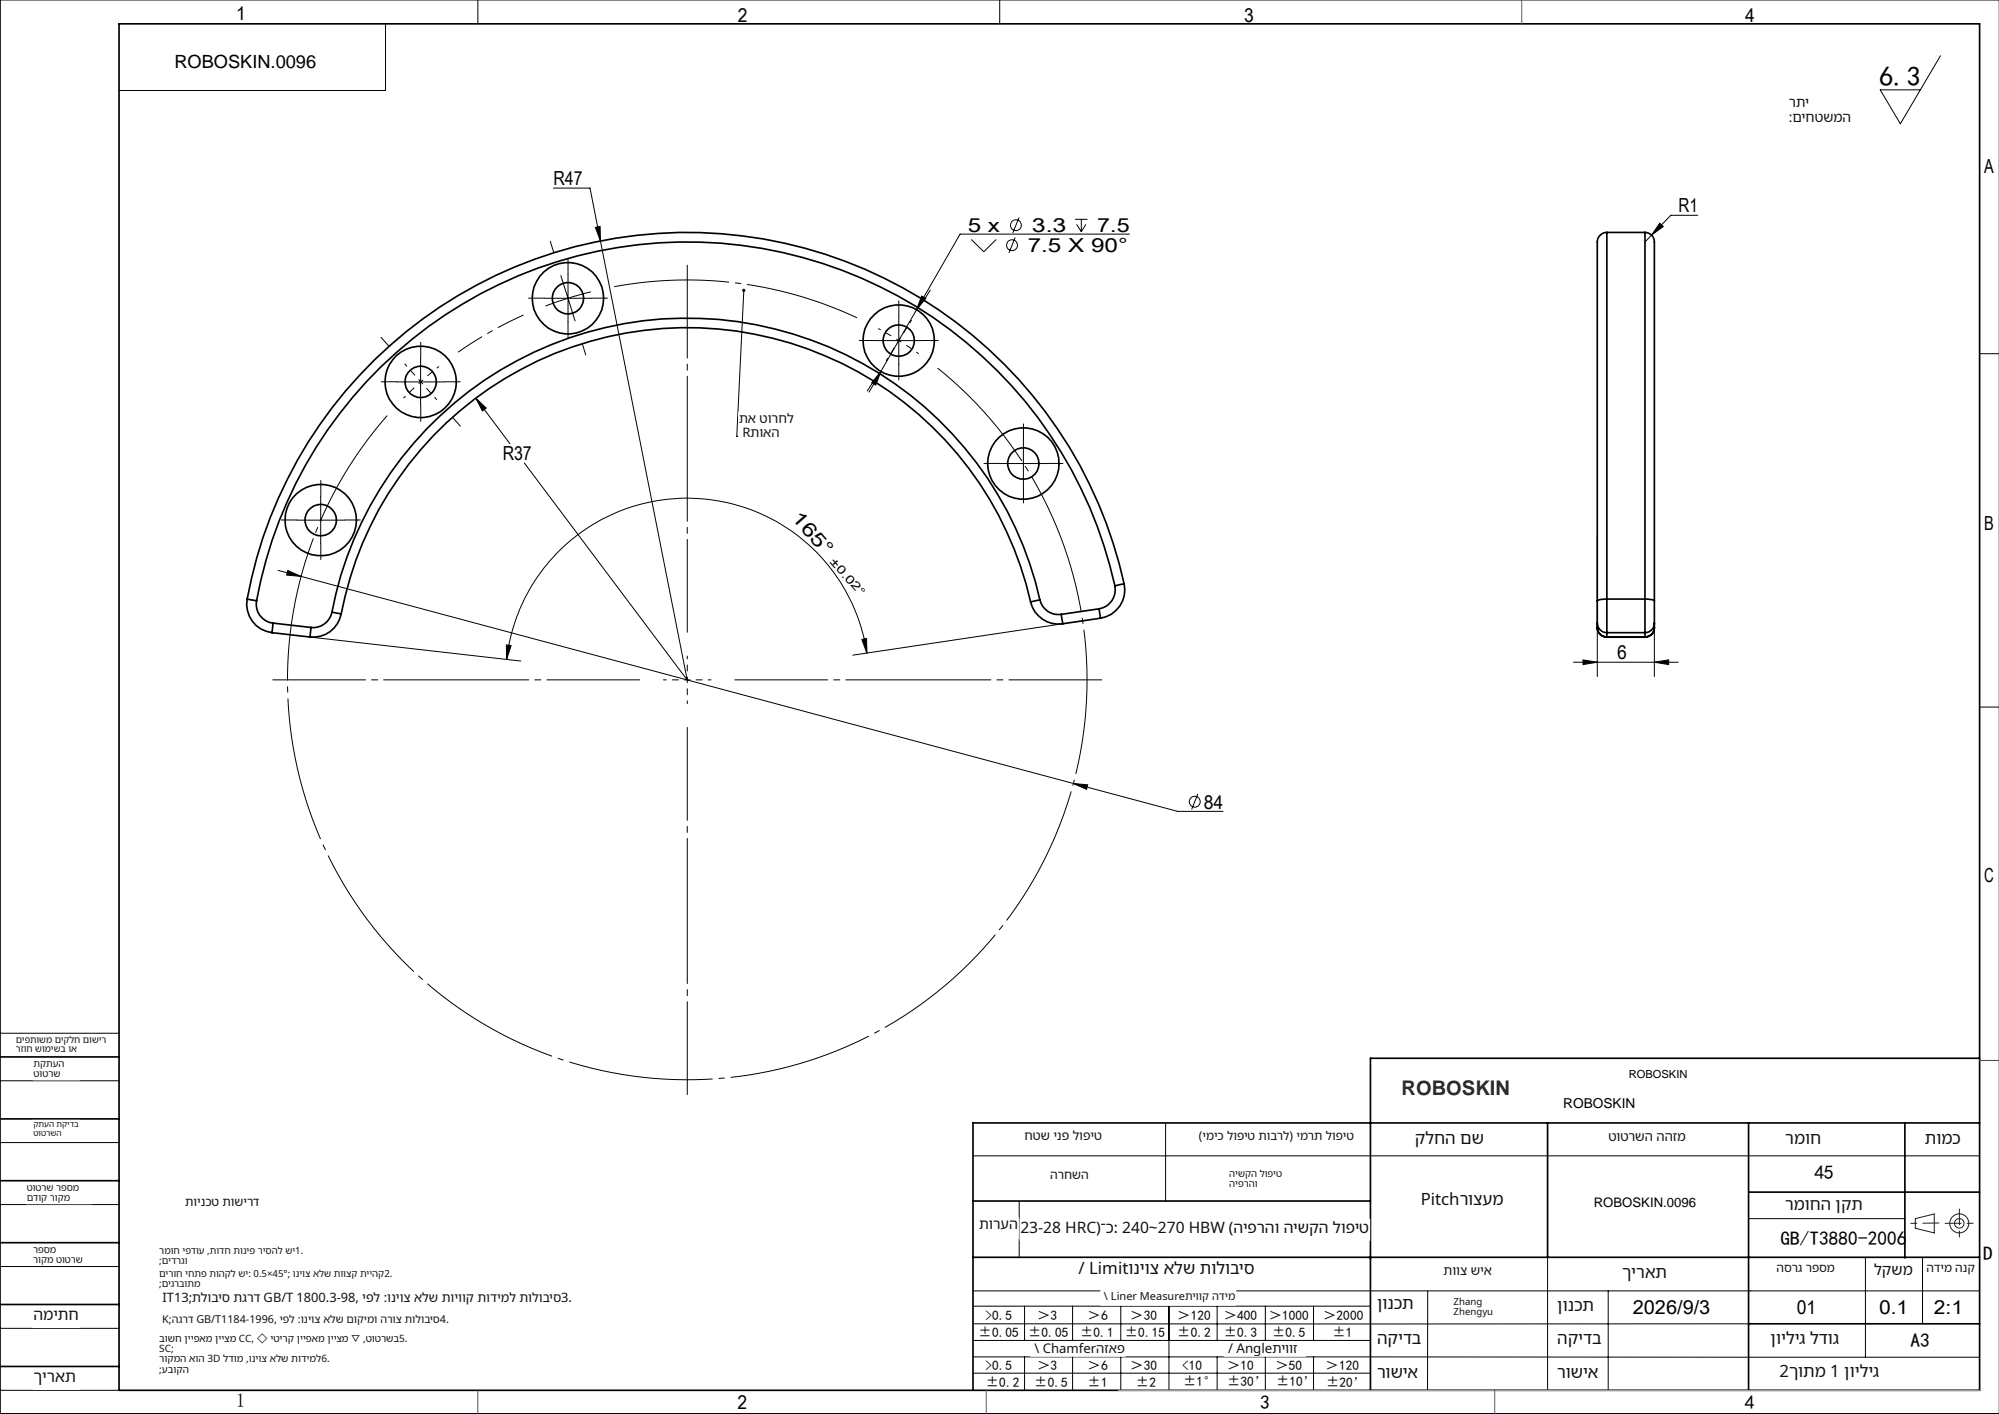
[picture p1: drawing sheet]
<svg xmlns="http://www.w3.org/2000/svg" width="420mm" height="297mm" viewBox="0 0 420 297" stroke-linecap="round" stroke-linejoin="round" font-family="sans-serif">
<g fill="none" stroke="#000" stroke-width=".21">
<path d="M100.4 0v5M210 0v5M420 0h-419.9v297h419.9M81 5v14h-56M407.7 11.7l-8.4 14.3-4.3-7.1h8.5M116.3 39.5h7.7l20.4 103.3-34.2-45.5M117.8 57.9l1.5 4.7M119.3 57.6v10.1M125.1 47.8l1-.2 .1 3zM204.1 50.3l2.6 2.6 2.6-2.6M213.3 49.9l-1.3 3.2M214.1 45.7l-1.3 3.2"/>
<path d="M225.9 46.1h2.6M226.2 47.1l1 1.6M227.2 46.1v2.6M228.1 47.1l-.9 1.6M237.3 49.2h-35.6l-9.1 15.8M347 49.4l-1.4 1.4M348.7 46.9l.8 .7-2.5 1.8zM356.7 45.2h-5.7l-4 4.2M88.4 75.2v10M114.3 62.6h10M119.3 62.6l-4.7 1.7M119.3 62.6l1.5 4.8"/>
<path d="M124.1 61.3l-4.8 1.3M156.3 61l-1.5 30.6h18.3M183.8 71.5h10M185.1 78l-1.1 2.9-.8-.5zM185.1 78l-2.5 4.4M188.8 66.5v10M192.6 65l-7.5 13M193.6 62.2l.9 .5-1.9 2.3zM415.9 74.3h4.1M83.4 80.2h10M100 83.6l2.2 2.1-.8 .6zM100 83.6l7.1 9.6"/>
<path d="M210 97.4h10M215 92.4v10M58.4 119.8l4.9 1.3M60.5 119.8l2.8 1.3-3.1-.3zM62.4 109.3h10M67.4 104.2v10M335.6 112.5v29.6M63.3 121.1l162.2 43.5M65.1 133.8l44.3 5M106.4 135.5l1 .1-1 2.9zM181.1 134.3l1-.2v3.1zM182.1 137.2a38.2 38.2 0 0 0-38.4-32.6 38.2 38.2 0 0 0-37.3 33.9"/>
<path d="M223.3 131l-44.1 6.6M330.6 139.1h22M332.6 138.6l3 .5-3 .5zM347.6 139.1l3-.5v1zM347.6 131.8v10.3M415.9 148.5h4.1M225.5 164.6l3 .2-.2 1zM225.5 164.6l21.9 5.8h9.6M251.7 166.8l-1.3 3.2M0 217h25M0 227h25M0 240h25"/>
<path d="M244.9 236v16.3M0 253h25M204.4 242.8h211.5M214.1 252.4v11.8M367.4 256h32.8M0 266h25M0 279h25M204.4 271.1h211.5M204.4 278.1h163M204.4 274.4h83.5M215.3 274.4v7.1M225.4 274.4v7.1"/>
<path d="M235.5 274.4v7.1M245.6 274.4v17.6M255.7 274.4v7.1M265.9 274.4v7.1M276 274.4v7.1M300 271.1l-.1 21M325.2 264.1v27.9M337.9 271.1v20.9M391.9 264.1v21M403.9 264.1v14M0 292h25M204.4 285l211.5 .1"/>
<path d="M204.4 288.4h83.5M204.5 281.5h83.5M215.3 285v7M225.4 285v7M235.5 285v7M255.7 285v7M265.9 285v7M276 285v7M287.9 292h128"/>
<circle cx="212.6" cy="51.5" r="1.14"/>
<circle cx="213.5" cy="47.3" r="1.14"/>
<circle cx="251" cy="168.4" r="1.15"/>
</g>
<path d="M188.8 71.5l-4.3-2.5M188.8 71.5l4.2 2.8M88.4 80.2l-3.6 3.4M88.4 80.2l3.8-3.2" fill="none" stroke="#000" stroke-width=".21" stroke-dasharray="30.5 1.3 1.3 1.3" stroke-dashoffset="29.9" stroke-linecap="butt"/>
<path d="M180.1 66.7a84 84 0 0 0-51.1-6.5" fill="none" stroke="#000" stroke-width=".21" stroke-dasharray="30.5 1.3 1.3 1.3" stroke-dashoffset="6.2" stroke-linecap="butt"/>
<path d="M110 66.2a84 84 0 0 0-13.8 7.8" fill="none" stroke="#000" stroke-width=".21" stroke-dasharray="30.5 1.3 1.3 1.3" stroke-dashoffset="24.5" stroke-linecap="butt"/>
<path d="M81.4 87.3a84 84 0 0 0 8.4 119.4 84 84 0 0 0 119.3-10.3 84 84 0 0 0-12.1-119.1" fill="none" stroke="#000" stroke-width=".21" stroke-dasharray="30.5 1.3 1.3 1.3" stroke-dashoffset="4" stroke-linecap="butt"/>
<g fill="none" stroke="#191924" stroke-width=".21">
<path d="M402.4 256l4-1v4l-4-1z"/>
<circle cx="411.7" cy="257" r="1"/>
<circle cx="411.7" cy="257" r="2"/>
</g>
<g fill="none" stroke="#000" stroke-width=".21" stroke-dasharray="30.5 1.3 1.3 1.3">
<path d="M116.4 53.1l-.8-2.4M119.3 57.6v-3.3M81.7 72.7l-1.6-1.8M88.4 75.2v-3.3M114.3 62.6h-3.3M119.3 67.6v3.3M122.3 72.2l.8 2.4M124.3 62.6h3.3M183.8 71.5h-3.3M188.8 66.5v-3.3M188.8 76.5v3.3M193.8 71.5h3.3"/>
<path d="M194.1 63l1.4-2.1M83.4 80.2h-3.3M88.4 85.2v3.3M93.4 80.2h3.3M95.1 87.6l1.6 1.9M183.6 80l-1.4 2.1M210 97.3h-3.3M215 92.3v-3.3M220 97.3h3.3M62.4 109.2h-3.3M67.4 104.2v-3.3M67.4 114.2v3.3"/>
<path d="M72.4 109.2h3.3M215 102.3v3.3"/>
</g>
<path d="M188.8 71.5l2.7-4.2M188.8 71.5l-2.6 4.3M88.4 80.2l-3.3-3.7M88.4 80.2l3.3 3.7M144.4 142.8v-5M144.4 142.8h-5M144.4 142.8v5M144.4 142.8h5" fill="none" stroke="#000" stroke-width=".21" stroke-dasharray="30.5 1.3 1.3 1.3" stroke-dashoffset="29.9"/>
<path d="M144.4 132.8v-77.1M134.4 142.8h-77.1M144.4 152.8v77.1M154.4 142.8h77.1" fill="none" stroke="#000" stroke-width=".21" stroke-dasharray="30.5 1.3 1.3 1.3" stroke-dashoffset="11"/>
<g fill="none" stroke="#000" stroke-width=".35">
<path d="M25 5h390.9v287h-390.9zM337.6 48.8a2.13 2.13 0 0 0-2 2.6v74.8M337.6 48.8v77M337.6 48.8h8M345.6 48.8a2.08 2.08 0 0 1 2 2.6v74.8M345.6 48.8v77M51.9 125.8a6 6 0 0 0 5.2 7.1M51.9 125.8l2 .4M53.9 126.2a4 4 0 0 0 3.5 4.7M57.1 132.9l8 .9M57.4 130.9l-.3 2M57.4 130.9l7.9 .9"/>
<path d="M65.3 131.8l-.2 2M69.7 128.6a4 4 0 0 1-4.4 3.2M69.7 128.6l2 .3M71.7 128.9a6 6 0 0 1-6.6 4.9M216.5 126.4a6 6 0 0 0 6.8 4.6M216.5 126.4a74 74 0 0 0-73.4-57.6 74 74 0 0 0-71.4 60.1M218.5 126a4 4 0 0 0 4.5 3M218.5 126a76 76 0 0 0-75.5-59.2 76 76 0 0 0-73.3 61.8M218.5 126l-2 .4M223 129l.3 2M230.9 127.9l.3 2M230.9 127.9l-7.9 1.1"/>
<path d="M231.2 129.9l-7.9 1.1M234.2 123a92 92 0 0 0-91.4-72.2 92 92 0 0 0-88.9 75.4M234.2 123a4.1 4.1 0 0 1-3.3 4.9M236.2 122.6l-2 .4M236.2 122.6a6 6 0 0 1-5 7.3M236.2 122.6a94 94 0 0 0-93.5-73.8 94 94 0 0 0-90.8 77M335.6 130.9a2.3 2.3 0 0 0 2 2.9M335.6 130.9a2.05 2.05 0 0 0 2 2M335.6 126.2v4.7M335.6 131.8a2.05 2.05 0 0 0 2 2h8a1.99 1.99 0 0 0 2-2M337.6 125.8v7.1M337.6 125.8a3.3 3.3 0 0 0-2 .4"/>
<path d="M337.6 133.8h8M337.6 132.9h8M337.6 125.8h8M337.6 132.9v.9M345.6 125.8v7.1M345.6 125.8a3 3 0 0 1 2 .4M345.6 132.9v.9M347.6 130.9a2.25 2.25 0 0 1-2 2.9M347.6 126.2v4.7M347.6 130.9a1.99 1.99 0 0 1-2 2M0 222h25M0 235h25"/>
<path d="M325.2 235.9v28.2M367.4 235.9v56.1M400.2 235.9v28.3M415.9 235.9h-211.5v56.1M415.9 222.3h-128v69.7M0 248h25M204.4 252.3h83.5M367.4 250.4h48.5M0 261h25M0 274h25M204.4 264.1h211.5M367.4 278.1h48.5"/>
<path d="M0 287h25"/>
<circle cx="119.3" cy="62.6" r="7.5"/>
<circle cx="119.3" cy="62.6" r="3.3"/>
<circle cx="188.8" cy="71.5" r="7.5"/>
<circle cx="188.8" cy="71.5" r="3.3"/>
<circle cx="88.4" cy="80.2" r="7.5"/>
<circle cx="88.4" cy="80.2" r="3.3"/>
<circle cx="215" cy="97.4" r="3.3"/>
<circle cx="215" cy="97.3" r="7.5"/>
<circle cx="67.4" cy="109.2" r="7.5"/>
<circle cx="67.4" cy="109.2" r="3.3"/>
</g>
<path d="M407.4 256.9l-5.9 .1M408.7 256.9h6M411.7 253.9v6" fill="none" stroke="#191924" stroke-width=".21" stroke-dasharray="6.3 1.3 1.3 1.3" stroke-dashoffset="3"/>
<path d="M235 292h180.9" fill="none" stroke="#c0c0c0" stroke-width=".21"/>
<path d="M319.7 0v5M415.9 222.7h4.1M100.4 292v5M207.2 292v5M314 292v5" fill="none" stroke="#00f" stroke-width=".21"/>
<path d="M406.4 255h.1" fill="none" stroke="#0ff" stroke-width=".21"/>
<g fill="#000">
<path d="M156 60.8l.3-.2v.4v-.4a.34 .34 0 0 1 .3 .5 .34 .34 0 0 1-.5 .2 .34 .34 0 0 1-.1-.5z"/>
<path d="M185.1 78l-1.9 2.4 .8 .5zM193.6 62.2l-1 2.8 1.9-2.3zM60.5 119.8l-.3 1 3.1 .3zM225.5 164.6l2.8 1.2 .2-1zM125.1 47.8l1.1 2.8-.1-3zM100 83.6l1.4 2.7 .8-.6zM348.7 46.9l-1.7 2.5 2.5-1.8z"/>
<path d="M181.1 134.3l1-.2v3.1zM106.4 135.5l1 .1-1 2.9z"/>
<path d="M332.6 138.6l3 .5-3 .5zM347.6 139.1l3-.5v1z"/>
</g>
<g fill="#fff" stroke="#fff" stroke-width=".35">
<path d="M36.7 9.6h31v5.9h-31z"/>
<path d="M334.9 250.2h22.4v4.3h-22.4z"/>
<path d="M155.3 86.6h18.3v5.8h-18.3z"/>
<path d="M38.9 251.2h15.6v4.8h-15.6z"/>
<path d="M33.5 261.8h31.4v4.2h-31.4z"/>
<path d="M33.5 266.5h56v4.3h-56z"/>
<path d="M33.5 271.3h87.4v4.2h-87.4z"/>
<path d="M33.5 276.1h61.4v4.2h-61.4z"/>
<path d="M33.5 280.1h54v4.4h-54z"/>
<path d="M33.5 284.4h37v4.4h-37z"/>
<path d="M375.9 20.2h17.4v6h-17.4z"/>
<path d="M5.6 248.5h13.6v4.3h-13.6z"/>
<path d="M7 274.5h9.6v4.3h-9.6z"/>
<path d="M7 287.5h9.6v4.3h-9.6z"/>
<path d="M7 261.5h10.9v4.2h-10.9z"/>
<path d="M3.3 217.4h19.1v4.2h-19.1z"/>
<path d="M7 235.4h9.6v4.2h-9.6z"/>
<path d="M7.1 222.5h9.5v4.2h-9.5z"/>
<path d="M297.6 250.2h18.3v4.3h-18.3z"/>
<path d="M404.4 237.3h8.2v4.2h-8.2z"/>
<path d="M215.3 237.3h16.3v4.2h-16.3z"/>
<path d="M251.9 237.3h32.6v4.2h-32.6z"/>
<path d="M205.7 255.8h8.2v4.2h-8.2z"/>
<path d="M220.6 245.5h8.2v4.3h-8.2z"/>
<path d="M258.3 245.5h16.3v4.3h-16.3z"/>
<path d="M214.4 256.2h73.3v4.2h-73.3z"/>
<path d="M375.1 237.3h16.3v4.3h-16.3z"/>
<path d="M337.9 237.3h16.3v4.3h-16.3z"/>
<path d="M342.2 224.2h50.8v4.4h-50.8z"/>
<path d="M297.3 237.3h16.3v4.2h-16.3z"/>
<path d="M404.8 265.2h10.2v4.2h-10.2z"/>
<path d="M393.7 265.2h8.2v4.2h-8.2z"/>
<path d="M289.3 272h10.2v4.2h-10.2z"/>
<path d="M303.3 265.5h10.2v4.2h-10.2z"/>
<path d="M289.3 279.5h10.2v4.2h-10.2z"/>
<path d="M327.2 286.5h10.2v4.3h-10.2z"/>
<path d="M373 286.3h36.6v4.2h-36.6z"/>
<path d="M327.2 279.4h10.2v4.2h-10.2z"/>
<path d="M373.2 265.2h12.3v4.2h-12.3z"/>
<path d="M289.3 286.6h10.2v4.2h-10.2z"/>
<path d="M305.4 272.5h12.2v4.3h-12.2z"/>
<path d="M231.3 271.1h28.3v3h-28.3z"/>
<path d="M216.6 281.9h19.8v2.9h-19.8z"/>
<path d="M257.3 281.9h16.9v2.9h-16.9z"/>
<path d="M225.7 264.7h39.5v5.2h-39.5z"/>
<path d="M372 279.5h16.3v4.2h-16.3z"/>
<path d="M340.8 265.5h10.2v4.2h-10.2z"/>
<path d="M327.2 272.5h10.2v4.3h-10.2z"/>
<path d="M375.1 251.4h16.3v4.2h-16.3z"/>
<path d="M328.5 229.2h78.3v4.4h-78.3z"/>
<path d="M342.2 223.6h51.5v3.6h-51.5z"/>
</g>
<text font-size="5.8" x="394.8" y="18">6.3</text>
<text font-size="4.2" fill="#1f2633" x="294.5" y="230">ROBOSKIN</text>
<g font-size="4.1">
<text x="49.6" y="4.3">1</text>
<text x="155.1" y="4.6">2</text>
<text x="261.4" y="4.6">3</text>
<text x="366.6" y="4.6">4</text>
<text x="116.3" y="38.9">R47</text>
<text x="416.9" y="36.3">A</text>
<text x="352.7" y="44.6">R1</text>
<text x="203.3" y="48.8">5 x</text>
<text x="215.9" y="53">7.5 X 90°</text>
<text x="216.8" y="48.8">3.3</text>
<text x="230.6" y="48.8">7.5</text>
<text x="105.6" y="96.7">R37</text>
<text x="166.1" y="108.9" transform="rotate(48 166.1 108.9)">165°</text>
<text x="416.9" y="111.3">B</text>
<text x="339.8" y="138.5">6</text>
<text x="252.9" y="169.8">84</text>
<text x="416.9" y="185.3">C</text>
<text x="381.2" y="247.7">45</text>
<text x="374.1" y="261.4">GB/T3880-2006</text>
<text x="416.7" y="264.6">D</text>
<text x="343.1" y="276">2026/9/3</text>
<text x="377.5" y="276">01</text>
<text x="394.8" y="276">0.1</text>
<text x="406.3" y="276">2:1</text>
<text x="401.4" y="283">A3</text>
<text x="49.6" y="295.6">1</text>
<text x="154.9" y="296">2</text>
<text x="264.7" y="296">3</text>
<text x="366.6" y="296">4</text>
</g>
<text font-size="3.8" x="36.7" y="14.2">ROBOSKIN.0096</text>
<g font-size="3.5" fill="#111">
<text x="297.3" y="240.2">קלחה םש</text>
<text x="375.1" y="240.2">רמוח</text>
<text x="404.4" y="240.2">תומכ</text>
<text x="298.5" y="253.1">Pitchרוצעמ</text>
<text x="375.1" y="254.2">רמוחה ןקת</text>
<text x="226.6" y="267.6">/ Limitוניוצ אלש תולוביס</text>
<text x="340.8" y="268.4">ךיראת</text>
<text x="289.3" y="274.9">ןונכת</text>
<text x="327.2" y="275.4">ןונכת</text>
<text x="289.3" y="282.4">הקידב</text>
<text x="327.2" y="282.3">הקידב</text>
<text x="372" y="282.4">ןויליג לדוג</text>
<text x="289.3" y="289.5">רושיא</text>
<text x="327.2" y="289.4">רושיא</text>
<text x="373.9" y="289.2">2ךותמ 1 ןויליג</text>
</g>
<g font-size="3.3" fill="#111">
<text x="214.4" y="258.9">23-28 HRC(־כ: 240~270 HBW )היפרהו הישקה לופיט</text>
<text x="7" y="277.2">המיתח</text>
<text x="7" y="290.3">ךיראת</text>
</g>
<text font-size="3.2" fill="#111" x="393.7" y="267.8">לקשמ</text>
<text font-size="3" fill="#111" x="205.7" y="258.2">תורעה</text>
<g font-size="2.9" fill="#111">
<text x="375.9" y="22.5">רתי</text>
<text x="375.9" y="25.6">:</text>
<text x="376.6" y="25.6">םיחטשמה</text>
</g>
<text font-size="2.9" x="328.5" y="232.7">ROBOSKIN</text>
<g font-size="2.8" fill="#111">
<text x="337.9" y="239.6">טוטרשה ההזמ</text>
<text x="217.4" y="284.1">\ Chamferהזאפ</text>
<text x="258" y="284.2">/ Angleתיווז</text>
</g>
<g font-size="2.8">
<text x="334.9" y="253.6">ROBOSKIN.0096</text>
<text x="205.6" y="280.8">±0.05</text>
<text x="207" y="277.2">&gt;0.5</text>
<text x="216" y="280.8">±0.05</text>
<text x="217.9" y="277.2">＞3</text>
<text x="227" y="280.8">±0.1</text>
<text x="228.5" y="277.2">＞6</text>
<text x="236.3" y="280.8">±0.15</text>
<text x="237.5" y="277.2">＞30</text>
<text x="247.4" y="280.8">±0.2</text>
<text x="247.4" y="277.2">＞120</text>
<text x="257.1" y="280.8">±0.3</text>
<text x="257.1" y="277.2">＞400</text>
<text x="266.6" y="277.2">＞1000</text>
<text x="267.3" y="280.8">±0.5</text>
<text x="278" y="277.2">＞2000</text>
<text x="279.9" y="280.8">±1</text>
<text x="207" y="287.8">&gt;0.5</text>
<text x="217.9" y="287.8">＞3</text>
<text x="228.5" y="287.8">＞6</text>
<text x="237.5" y="287.8">＞30</text>
<text x="248.4" y="287.8">&lt;10</text>
<text x="257.8" y="287.8">＞10</text>
<text x="268" y="287.8">＞50</text>
<text x="278.5" y="287.8">＞120</text>
<text x="207.1" y="291.3">±0.2</text>
<text x="217.3" y="291.3">±0.5</text>
<text x="228.5" y="291.3">±1</text>
<text x="238.7" y="291.3">±2</text>
<text x="248.6" y="291.1">±1°</text>
<text x="257.8" y="291.1">±30’</text>
<text x="268.1" y="291.1">±10’</text>
<text x="278.6" y="291.2">±20’</text>
</g>
<g font-size="2.7" fill="#111">
<text x="155.3" y="88.9">תא טורחל</text>
<text x="156" y="91.8">Rתואה</text>
<text x="303.3" y="267.7">תווצ שיא</text>
<text x="34.2" y="273.5">IT13;תלוביס תגרד GB/T 1800.3-98, יפל :וניוצ אלש תויווק תודימל תולוביס3.</text>
</g>
<g font-size="2.6" fill="#111">
<text x="215.3" y="239.5">חטש ינפ לופיט</text>
<text x="220.6" y="247.7">הרחשה</text>
<text x="38.9" y="253.3">תוינכט תושירד</text>
</g>
<g font-size="2.5" fill="#111">
<text x="251.9" y="239.4">)ימיכ לופיט תוברל( ימרת לופיט</text>
<text x="373.2" y="267.3">הסרג רפסמ</text>
<text x="404.8" y="267.3">הדימ הנק</text>
</g>
<text font-size="2.4" x="174.2" y="118" transform="rotate(48 174.2 118)">± 0 .0 2 °</text>
<text font-size="2.3" x="342.2" y="226.5">ROBOSKIN</text>
<g font-size="2.3" fill="#111">
<text x="231.9" y="273">\ Liner Measureתיווק הדימ</text>
<text x="34.1" y="277.9">K;הגרד GB/T1184-1996, יפל :וניוצ אלש םוקימו הרוצ תולוביס4.</text>
</g>
<g font-size="2.1" fill="#111">
<text x="33.5" y="281.9">בושח ןייפאמ ןייצמ CC, ◇ יטירק ןייפאמ ןייצמ ▽ ,טוטרשב5.</text>
<text x="33.5" y="286.1">רוקמה אוה 3D לדומ ,וניוצ אלש תודימל6.</text>
<text x="33.5" y="284.1">SC;</text>
<text x="33.5" y="288.3">;</text>
<text x="34" y="288.3">עבוקה</text>
</g>
<g font-size="2" fill="#111">
<text x="3.3" y="219">םיפתושמ םיקלח םושיר</text>
<text x="3.3" y="221">רזוח שומישב וא</text>
<text x="7.1" y="224.2">תקתעה</text>
<text x="7.1" y="226.3">טוטרש</text>
<text x="5.6" y="250.2">טוטרש רפסמ</text>
<text x="258.3" y="247.2">הישקה לופיט</text>
<text x="258.3" y="249.3">היפרהו</text>
<text x="5.6" y="252.3">םדוק רוקמ</text>
<text x="7" y="263.1">רפסמ</text>
<text x="33.5" y="263.4">רמוח יפדוע ,תודח תוניפ ריסהל שי1.</text>
<text x="7" y="265.3">רוקמ טוטרש</text>
<text x="33.5" y="268.2">םירוח יחתפ תוהקל שי: 0.5×45°; וניוצ אלש תווצק תייהק2.</text>
<text x="33.5" y="265.6">;</text>
<text x="34" y="265.6">םידרגו</text>
<text x="33.5" y="270.3">;</text>
<text x="34" y="270.3">םיגרבותמ</text>
<text x="305.4" y="274.2">Zhang</text>
<text x="305.4" y="276.3">Zhengyu</text>
</g>
<g font-size="1.7" fill="#111">
<text x="7" y="238.6">טוטרשה</text>
<text x="7" y="236.8">קתעה תקידב</text>
</g>
</svg>
